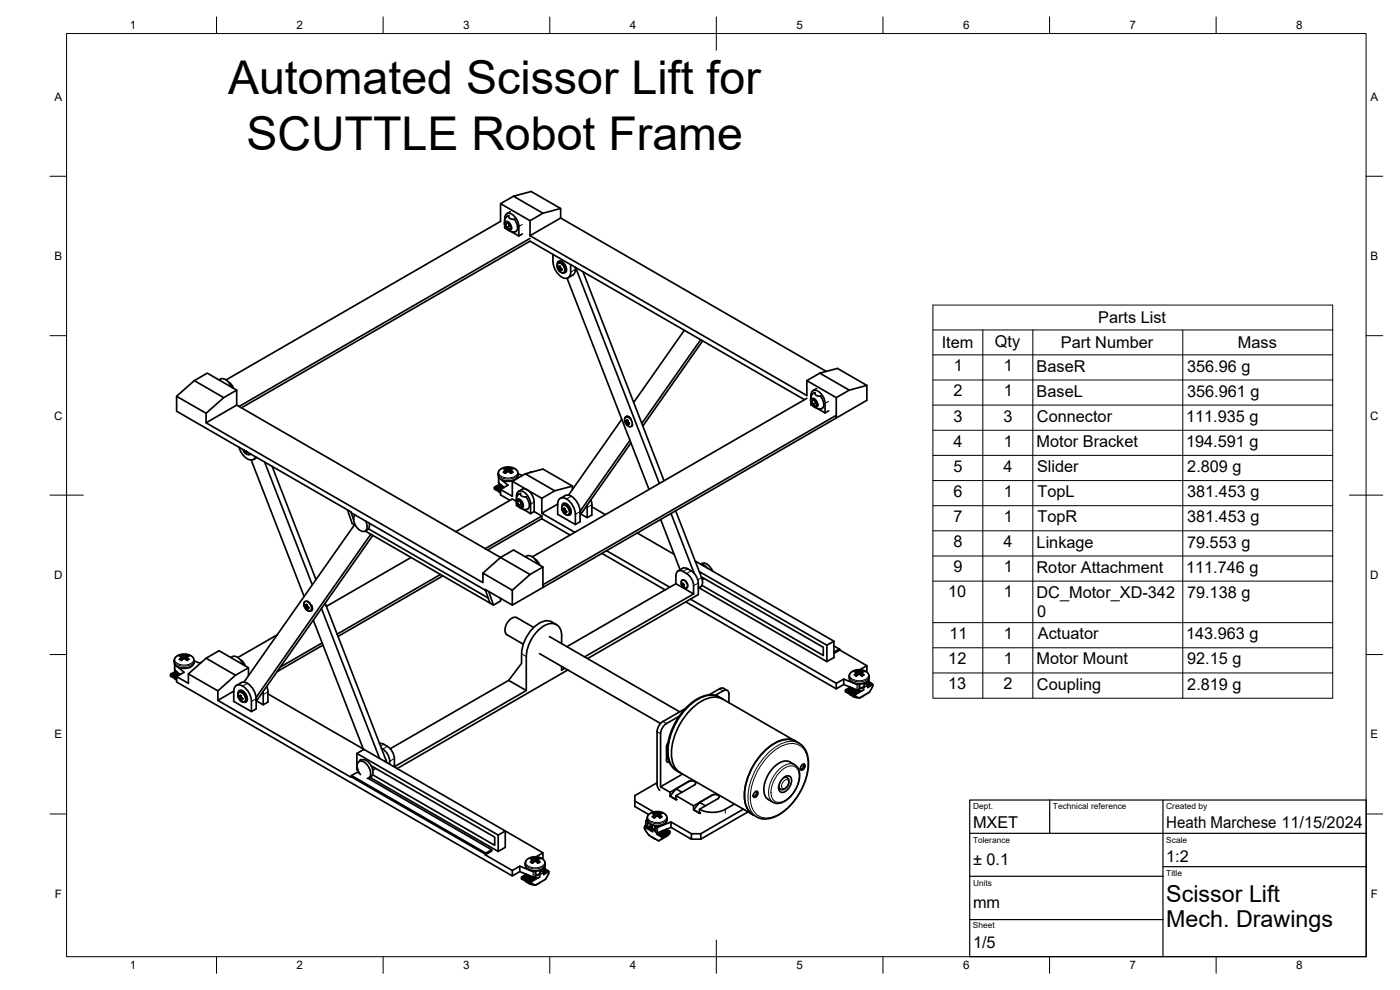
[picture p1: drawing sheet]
<svg xmlns="http://www.w3.org/2000/svg" width="420mm" height="297mm" viewBox="0 0 420 297" stroke-linecap="round" stroke-linejoin="round" font-family="sans-serif">
<!-- layer: Visible Narrow -->
<g fill="none" stroke="#000" stroke-width=".3">
<path d="M156.8 67.3l-1.1 .7M167.4 79.1a1.62 1.62 0 0 1 2.1 1.7 .83 .83 0 0 1-.5 1.1M167.9 78.8a2.06 2.06 0 0 1 1.5 2.8M167.9 79.9h.1M167.3 80.3a.96 .96 0 0 1 .4-1.3 1.98 1.98 0 0 1 1.5 2.7 .96 .96 0 0 1-1.3-.4M167.6 80.3l-.1 .1M167.8 80.4l-.2 .1M167.9 80.5l-.2 .3 .3-.1M167.9 81.1l.2-.1zM168 80.2l-.5 .2M168.1 80l-.2 .1h.1M168.1 80.4v.1"/>
<path d="M168.1 81h.1M168.2 80.9v.1M168.2 80.5h.1M168.3 80.6l-.4 .4 .1-.2M168.3 80.9l.2-.1-.2 .1M168.4 80.8l-.2 .1M168.5 81h.1M172.7 80.8l-1.4 .8M73.3 135.3h.1M73.4 135.2h-.1M73.5 135.8a.98 .98 0 0 0 1.5 .3l-.4 .3M73.5 135.2l-.1 .1"/>
<path d="M73.5 135.6l.2-.1zM73.7 135.4l-.2 .1M73.7 135.3l-.3 .1M73.7 135.3v.1M73.7 135.5h.1M73.8 135.4v.1M187.5 126.5a.96 .96 0 0 1 .4-1.4 1.98 1.98 0 0 1 1.6 2.7 .96 .96 0 0 1-1.4-.3M187.6 125.3a1.62 1.62 0 0 1 2.1 1.6 .83 .83 0 0 1-.5 1.1M187.9 126.5h-.1h.1M188 126.4v.1M188 126.9h.1M188 126.6l-.1 .1 .2-.1"/>
<path d="M188.1 125a2.06 2.06 0 0 1 1.6 2.8M188.2 127.3l.2-.1-.2 .1M188.2 126.1h.1M188.2 126.7l-.2 .2M188.3 126.8l-.3 .1M188.3 126.4h-.3M188.3 126.2l-.2 .1M188.4 126.6h.1M188.4 126.7h.1M188.5 126.8l-.4 .3M188.6 127l-.2 .2M188.7 127l-.1 .1"/>
<path d="M188.8 127l-.2 .1M188.8 127.2h.1M248.7 120.4l-1.1 .6M148.4 146.8h.1M148.5 146.4v.4l1.1 .7v-.6M148.5 146.9l1.7 .9-.5-.3M148.5 146.8v.1M149.5 142a2.98 2.98 0 0 0 3.7 1.7l1.2-.3a1.63 1.63 0 0 0 1.1-1.4M149.5 142.5a2.98 2.98 0 0 0 3.7 1.7l1.2-.4a1.63 1.63 0 0 0 1.1-1.3M149.7 143.3v1.6M149.9 145.1v.4M150.9 140.4a1.35 1.35 0 0 0-1.3 1.3 1.35 1.35 0 0 0 1.2 1.4 3.9 3.9 0 0 0 4.4-.8 1.33 1.33 0 0 0-1.1-1.9"/>
<path d="M151.1 146.1h.1M160.3 150.6l-1.1 .6M168.7 153a.96 .96 0 0 1 .4-1.4 1.98 1.98 0 0 1 1.5 2.7 .96 .96 0 0 1-1.3-.3M168.8 151.8a1.62 1.62 0 0 1 2.1 1.6 .83 .83 0 0 1-.5 1.1M169.2 153.1l-.2 .1 .2-.1M169.3 151.5a2.06 2.06 0 0 1 1.5 2.8M169.3 152.6h.1M169.4 153.2l-.3 .2 .3-.1M169.4 152.9l-.5 .1h.2M169.5 153.5l-.3 .1M169.5 153.7l-.2 .1 .2-.1M169.5 152.7l-.3 .1"/>
<path d="M169.5 153.1h.1M169.5 153.6l.1 .1M169.6 153.2h.1M169.7 153.3l-.4 .3M169.8 153.5l-.2 .2M169.9 153.5l-.2 .1M169.9 153.5l-.1 .1M169.9 153.7h.1M171.4 148.9l-1.4 .8M174.1 153.5l-1.4 .8M174.9 153.5l-.8 .5M177.6 151.5l-1.4 .8"/>
<path d="M206.4 170.7l-1.4 .8M207.4 171.3l-1.4 .8M209.6 174.9l-1.4 .9M210.6 173.3l-1.2 .7M52.3 198.2a2.98 2.98 0 0 0 3.7 1.6l1.2-.3a1.63 1.63 0 0 0 1.1-1.3M52.3 198.6a2.98 2.98 0 0 0 3.7 1.7l1.2-.3a1.63 1.63 0 0 0 1.1-1.4M52.5 199.4v1.6M53.7 196.5a1.35 1.35 0 0 0-1.3 1.3 1.35 1.35 0 0 0 1.2 1.4 3.9 3.9 0 0 0 4.4-.8 1.33 1.33 0 0 0-1.1-1.9M91.3 181.9a.96 .96 0 0 1 .4-1.4 1.98 1.98 0 0 1 1.5 2.7 .96 .96 0 0 1-1.4-.3M91.4 180.6a1.62 1.62 0 0 1 2.1 1.7 .83 .83 0 0 1-.5 1.1M91.7 181.8l-.2 .1M91.7 181.7v.1"/>
<path d="M91.7 181.7l.1 .1M91.7 182.3h.1M91.8 181.9l-.2 .1M91.8 181.9l-.2 .2M91.9 180.4a2.06 2.06 0 0 1 1.5 2.7M91.9 181.4h.1M91.9 182.6h.2zM91.9 182.1l-.2 .2M92 182.2l-.2 .1M92 181.7l-.2 .1M92.1 181.6l-.3 .1M92.1 182h.1"/>
<path d="M92.1 182.5h.1M92.2 182l-.3 .5 .2-.2M92.3 182.5l.2-.2-.1 .2M92.4 182.3l-.2 .2M92.5 182.5h.1M156.5 196.2l1.4 .8M51.2 202.9l.1 .1M51.2 202.5v.5l1.2 .7v-.6M51.2 203l1.8 1M52.5 203.7l.5 .2M52.7 201.3v.4M53.8 202.2v.1"/>
<path d="M71.5 209.1a.96 .96 0 0 1 .4-1.3 1.98 1.98 0 0 1 1.5 2.7 .96 .96 0 0 1-1.3-.4M71.6 207.9a1.62 1.62 0 0 1 2.1 1.7 .83 .83 0 0 1-.5 1.1M71.7 209.2l.1-.1-.1 .1M71.9 209v.1M71.9 209l.1 .1M71.9 209.6h.1M72 209.2l-.2 .1M72 209.2l-.2 .2M72 207.7a2.06 2.06 0 0 1 1.6 2.7M72.1 208.7h.1M72.1 209.4l-.2 .1M72.2 209.5l-.2 .1"/>
<path d="M72.2 209l-.2 .1M72.2 209.6l-.1 .1M72.3 209.8l-.2 .1M72.3 208.8l-.2 .2 .1-.1M72.3 209.3h.1M72.4 209.7v.1M72.4 209.3h.1M72.5 209.4l-.4 .4M72.5 209.7l.2-.1-.2 .1M72.6 209.6l-.2 .1M72.7 209.8h.1M74.2 205l-1.4 .9"/>
<path d="M76.9 209.6l-1.4 .8M77.3 209.9l-.4 .2M80.4 207.6l-1.4 .8M197.2 219.5l1 .6M199 216.5l1 .6M215.8 209.1a7.4 7.4 0 0 0-7.9 1.7 19.4 19.4 0 0 0-7.3 16.3 5.7 5.7 0 0 0 2.5 4.1M215.9 206.7l1.1 .6M253.7 207.6l.1 .1M253.8 207.2v.5l1.2 .7v-.6M253.8 207.7l1.6 .9 2.6 .8-2-.4M253.8 207.6l.1 .1M254.8 202.9a2.98 2.98 0 0 0 3.7 1.6l1.2-.3a1.63 1.63 0 0 0 1.1-1.3"/>
<path d="M254.8 203.3a2.98 2.98 0 0 0 3.7 1.7l1.2-.3a1.63 1.63 0 0 0 1.1-1.4M255 208.4l1.6 .5v-.4M255 208.3l.1 .1M255.3 206.2v.2M256.2 201.2a1.35 1.35 0 0 0-1.2 1.3 1.35 1.35 0 0 0 1.2 1.4 3.9 3.9 0 0 0 4.4-.8 1.33 1.33 0 0 0-1.2-1.9M256.4 206.7v.3M256.6 208.9l.1 .1M257.2 205.4v1.6M257.5 205.3v1.7M258 209.4h.1M258.1 209.3h-.1M259.2 206.2l-1.2 .3"/>
<path d="M259.2 206.2l.1 .2M259.3 206.4l-1.3 .3M260.2 205.4l.1 .1M260.3 205.6l-1.1 .6M260.3 205.5v.1M260.3 205.6h.2M260.4 205.5h-.1M260.4 206.3v-.6l-1.2 .7v.6M260.7 203.9v1.2M260.9 207.7h.1M260.9 207.6v.1M261.9 205.5v.6l-1 1.6-2.8 1.6-1.3-.4v-.5"/>
<path d="M261.9 205.9v.2M115.2 223.3l-1 .6M115.8 228l-.5 .3M116.2 223.9l-1.4 .9M118.4 227.6l-1.5 .8M206.6 234.5v.1M208.4 235.5v.1M213.6 238.6h.1M215.5 239.6v.1M230.9 226.5a9 9 0 0 1 8.2-3.2 5.5 5.5 0 0 1 3.4 6 18.7 18.7 0 0 1-9.8 15.5 4.9 4.9 0 0 1-7.4-4.2 18.6 18.6 0 0 1 5.6-14.1zM234.3 231.4a3.8 3.8 0 0 1 4.6-1.2 5.2 5.2 0 0 1 .1 6 7.1 7.1 0 0 1-5.5 4.5 2.6 2.6 0 0 1-2.1-3 9.5 9.5 0 0 1 2.9-6.3zM235.3 234.3a.77 .77 0 0 1 1.3 0 1.95 1.95 0 0 1-1.6 2.3 1.42 1.42 0 0 1 .3-2.3z"/>
<path d="M236.3 233.3a2.31 2.31 0 0 0-2 3.5M238.5 229.4a4.7 4.7 0 0 0-5.3 2.1 8.2 8.2 0 0 0-2.1 8.3l.9 .9M239.9 223a7.4 7.4 0 0 0-8 1.7 19.4 19.4 0 0 0-7.3 16.3 5.7 5.7 0 0 0 2.5 4.1M157.6 259a2.98 2.98 0 0 0 3.7 1.7l1.2-.4a1.63 1.63 0 0 0 1.1-1.3M157.6 259.5a2.98 2.98 0 0 0 3.7 1.6l1.2-.3a1.63 1.63 0 0 0 1.1-1.3M159 257.4a1.35 1.35 0 0 0-1.2 1.3 1.35 1.35 0 0 0 1.1 1.4 3.9 3.9 0 0 0 4.4-.9 1.33 1.33 0 0 0-1.1-1.8M193.4 248.6l.1 .2M193.5 248.8h.1M193.5 248.2v.6a7.1 7.1 0 0 0 4.1 3.4l.9-.5v-.6M193.9 246.4v1.6M194.2 245.4a2.98 2.98 0 0 0 3.7 1.7l1.2-.3a1.63 1.63 0 0 0 1.1-1.4M194.2 245.9a2.98 2.98 0 0 0 3.7 1.7l1.2-.4a1.63 1.63 0 0 0 1.1-1.3"/>
<path d="M194.7 250.6h.1M195.3 248.2l.4 .6 .2 .2 .1-.2M195.6 243.8a1.35 1.35 0 0 0-1.2 1.3 1.35 1.35 0 0 0 1.1 1.4 3.9 3.9 0 0 0 4.4-.8 1.33 1.33 0 0 0-1.1-1.9M195.7 247.5a.78 .78 0 0 0 .3 1.3M196 248.9l.6 .3M196.6 249.4l-.7-.4v.6M197.1 248.2l-.1 2M197.4 248.2v2.1M197.6 252.3h.1M198.5 249.4v.2M198.5 251.7h.2M198.8 251.6l-.3 .1"/>
<path d="M200 250.3v.6l-1.2 .7v-.4M201 249.6l-.2 .6-.8 .7M201 250h.1M201 249.9v.1M217.7 242.8v1.2M156.5 263.7l.1 .1M156.6 263.8l1.6 .9 2.6 .8-2-.4M156.6 263.4v.4l1.2 .7v-.6M156.6 263.8h.1M157.8 264.5l1.6 .5v-.4M158.1 262.4v.1M159.2 262.8v.3"/>
<path d="M159.4 265.1h.2M159.6 265l-.1 .1M160 261.5v1.6M160.3 261.5v1.6M160.8 265.5h.1M160.9 265.4l-.1 .1M160.9 265.4v.1M162 262.4l-.2 .2-1 .3M162.2 261.1l.9 .5M163.1 261.7l-1.4 .8-.9 .2M163.1 261.6l.1 .2M163.1 261.6h.1"/>
<path d="M163.2 262.4v-.5l-1.2 .6v.6M163.5 260.1v1.2M163.7 263.8h.1M164.6 261.6v.6l-.9 1.6-2.8 1.6-1.3-.3v-.6M164.7 262v.2"/>
</g>
<!-- layer: Visible -->
<g fill="none" stroke="#000" stroke-width=".51">
<path d="M154.1 58.9l-3.9 2.2 8.9 5.1M150.2 61.1v5.3l-82.4 47.6M151.5 66a1.48 1.48 0 0 1 .6-1.9 1.48 1.48 0 0 1 2 .5l1.1 1.5 .5 1.8M151.5 67.7v.7l.6 .3M151.6 66.6a1.67 1.67 0 0 1 1.9 2.1l-.2 .3a1.67 1.67 0 0 1-1.8-2.2zM151.6 67.3l.5 1.1 .8-.5M151.7 67.3a.7 .7 0 0 1 .7-.6 .7 .7 0 0 1 .7 .7l.2 .8M151.7 67.3l.4 1.1M152.3 64.8l-.2 .1M152.5 66.9a.58 .58 0 0 0-.9 .4l.9-.4 .4 1 .4 .2M152.6 64.8a2.25 2.25 0 0 0-.9 3.4 2.47 2.47 0 0 0 3.3 1.1 3 3 0 0 0-.7-3.5M152.6 64.8l.5 .8 1.2 .2"/>
<path d="M152.8 64.7l-.2 .1M153.1 63.5l-1 .6M153.3 68.2l-.4 .6-.8-.4M153.5 69.5l2.2 1.3M154.5 65.7l-.2 .1M154.9 69.4l-.1 .1M155.7 68v2.8M156.8 70.2l-1.1 .6M159.1 71.5l-87.3 50.4M159.1 70.7l83 48v-4.5M162.9 64l-3.8 2.2v4.5l9.2-5.3M165.9 76.3a7 7 0 0 0 1.7 6 2.16 2.16 0 0 0 3.4 .5l.3-1.2v-2.2"/>
<path d="M167.2 79.5a1.01 1.01 0 0 1 .7-1.3 1.01 1.01 0 0 1 1.2 .7l.8 1.2a1.04 1.04 0 0 1 .1 1.3 1.04 1.04 0 0 1-1.1 .5M167.5 79a1.77 1.77 0 0 1 2.1 2.2 1.01 1.01 0 0 1-1 .7 1.01 1.01 0 0 1-.9-.8l-.5-1.3zM167.8 78.8a1.68 1.68 0 0 1 2 1.9l-.3 .8 .5-.3M167.8 79.9h.1M167.9 79.9l-.1 .2M167.9 79.8l.2 .2M167.9 79.9v.2M167.9 79.8l-.1 .1M167.9 79.8v.1M167.9 79.9l.2 .1M167.9 79.9h.1M168.1 80l-.1 .2"/>
<path d="M168.1 80v.1M168.1 80h.1M168.3 62.6l-5.4 1.4-8.8-5.1 5.3-1.4 8.9 5.1v2.8l79.7 46M168.5 78.4l-.6 .4M167.4 80.4l.1 .1M167.4 80.4h.1M167.4 80.1v.3M167.5 80.1h-.1M167.5 80.1v.1M167.5 80.4v.1M167.5 80.1l.1 .1M167.5 80.5l.1 .1"/>
<path d="M167.5 80.4h.1M167.5 80.4l.1 .1M167.6 80.6l.1 .1M167.6 80.2v.1M167.6 80.5h.1M167.6 80.2h.1M167.6 80.6h.1M167.6 80.2l-.1 .2M167.6 80.5l.2 .3M167.6 80.3h.1M167.6 80.3l.3 .2M167.6 80.5v.1"/>
<path d="M167.7 80.3h.1M167.7 80.7v.1M167.7 80.2h.1M167.8 80.1h.1M167.8 80.9h.1M167.8 80.1l-.1 .2M167.8 80.9l.1 .2M167.9 80.1h.1M167.9 80.9v.1M167.9 80.9l-.2-.1 .1 .1M167.9 80.1l-.1 .2M167.9 81v.1"/>
<path d="M167.9 81.1v.1M167.9 81.1h.1M167.9 81.2l.2 .1M167.9 81.1l.2 .1M167.9 80.2h.2M168 80.6h.1M168 80.2h.1M168 80.2l-.3 .1M168 80.7l.1 .4M168.1 80.3v.1M168.1 80.2v.1M168.1 80.3h.1"/>
<path d="M168.1 81.1h.1M168.1 81.1v.1M168.1 81.2v.1M168.1 80.1h.1M168.1 81.1l.1 .2M168.1 80.9v.1M168.1 80v.2M168.1 80.4l.1 .1M168.1 80.3l.1 .2M168.1 81.3h.1M168.1 80.5h.1M168.1 80.1v.1"/>
<path d="M168.2 81l-.1 .1M168.2 80.5l.1 .2M168.2 80.9h.1M168.2 80.9l-.1 .1M168.2 81h-.1M168.2 81h.1M168.2 80.5l.1 .1M168.3 80.7h.1M168.3 80.9h.1M168.3 80.9v.1M168.3 80.6v.1M168.3 80.8l-.2 .1"/>
<path d="M168.3 80.8h.1M168.3 80.6h.1M168.3 81h.1M168.3 80.7v.1M168.3 80.6l.2 .1M168.3 81h.2M168.4 80.9l.1 .1M168.4 80.7h.1M168.4 80.8h.1M168.5 80.8h.1M168.5 80.7h.1M168.5 81v.1"/>
<path d="M168.5 81h.1M168.6 81v-.3v.3M168.6 81l-.1 .1M170.2 83.5l24.6 63.4M172.7 80.2l-.2 1.5a2.83 2.83 0 0 1-2 1.7M172.7 80.2l25.2 64.9M175 81.5l24.3 62.7M205.4 99.1l-15.2 21.6M58.3 114.2l8.8 5.1-5.3 4.7M58.3 114.2l3.9-2.2 8.8 5.1-3.9 2.2M58.3 114.2l-5.3 4.7M65.7 114a2.02 2.02 0 0 1 3 .8l.8 1.4"/>
<path d="M68.6 114.7l.8 .5 .6 1.2M71 117.1v4.4l-9.2 5.4M210.3 101.9l-17.7 25.1M210.9 102.3l-18 25.5M241.4 119.9l-82.3-47.5-86.6 50M242.1 119.5l-82.3 47.6M243.4 118.6v.5M243.4 118.6a1.39 1.39 0 0 1 .9-1.5 1.39 1.39 0 0 1 1.7 .6l1.2 1.5a7.6 7.6 0 0 1 .4 4.7M243.5 119.6a1.67 1.67 0 0 1 1.9 2.2l-.2 .3a1.67 1.67 0 0 1-1.8-2.2zM244.2 117.9l-.1 .1M244.4 119.9l.4 1.1 .4 .2M244.4 119.9l-.8 .5a.58 .58 0 0 1 .8-.4"/>
<path d="M244.5 117.9a2.22 2.22 0 0 0-.9 3.4 2.51 2.51 0 0 0 3.3 1.1 3 3 0 0 0-.7-3.5M244.5 117.9l.5 .7 1.2 .3M244.7 117.8l-.2 .1M245 116.6l-1 .6M246 112l-3.9 2.2 8.9 5.1 3.9-2.2M246.4 118.8l-.2 .1M251 119.3v6.1M254.9 117.1l-8.9-5.1 5.3-1.5 8.9 5.1v4.5l-9.2 5.3M260.2 115.6l-5.3 1.5M71 121.5l79.2 45.8 3.9-2.3 8.8 5.1-3.8 2.3M71.7 134.2a4.6 4.6 0 0 0 4.1 3.8l.7-.5 .2-.4M72.9 134.9l.6 .9"/>
<path d="M73.1 135l.1 .1M73.2 135.1h.1M73.2 135.1l.1 .2M73.3 135.1l.1 .2M73.4 135.3v.1M73.4 135.3l.1 .1M73.4 135.4h.1M73.4 135.4l.1 .2M73.4 135.6l.1 .1M73.4 135.8l.9 .6 .7-.3M73.4 135.4l.1 .1M73.4 135.6h.1"/>
<path d="M73.5 135.5v.1M73.5 135.6h.1M73.5 135.7l.2 .1M73.5 135.6l.2 .1M73.5 135.6v.1M73.7 135.3v.3M73.7 135.5h.1M73.7 135.6v.1M73.7 135.6h.1M73.7 135.5v.1M73.7 135.7v.1M73.7 135.6l.1 .2"/>
<path d="M73.7 135.4v.1M73.8 135.8h-.1M73.8 135.5l-.1 .1M73.8 135.4l.1 .1M73.8 135.4l-.1 .1M73.8 135.5h.1M73.9 135.5h.1M74 135.5h.1M75.3 136.3l-.8 .1M75.4 138l15.9 41M77.1 137.3l-1 .6M79.4 138.6l14.3 36.9"/>
<path d="M81.7 139.9l13.1 34M186.6 125.8l-16 22.8M187.7 126.5v.1M187.7 125.2a.84 .84 0 0 1 1.4 .2M187.7 126.3v.2M187.7 126.3h.1M187.7 126.6h.1M187.7 126.3l.2 .1M187.7 126.6l.2 .1M187.8 126.5v.1M187.8 126.3l.1 .4M187.8 126.3l.1 .1"/>
<path d="M187.8 126.4h.1M187.9 126.8l.1 .1M187.9 126.4h.1M187.9 126.7h.1M187.9 126.7l-.1 .1M187.9 126.7l.1 .2M187.9 126.4l.1 .1M187.9 126.5l.3 .2M187.9 126.4v.1M188 126.4h.1M188 126.9l.1 .2M188 126.4v.1"/>
<path d="M188 127.1h.1M188.1 127.1h.1M188.1 126.3h.1M188.1 126.3l-.1 .1M188.1 127.1v.2M188.1 127.3h.1M188.1 126.1h.1M188.1 126.1v.1M188.1 127.1l.1 .2M188.2 126l-.1 .1M188.2 126v.1M188.2 127.3h.1"/>
<path d="M188.2 127.3l.2 .2M188.2 126l.2 .1M188.2 126.1l-.1 .2M188.2 127.3l.2 .1M188.2 126.4h.1M188.2 126.1l.2 .1M188.2 126.1h.1M188.2 126.7h.1M188.2 126.7v.1M188.2 126.4l-.2 .1M188.2 126.8h.1M188.3 126.8v.2"/>
<path d="M188.3 126.3v.1M188.3 127h.1M188.3 126.2v.2M188.3 127v.3M188.3 126.4l.1 .2M188.3 124.9l-.2 .1M188.3 126.5h.1M188.3 126.4v.1M188.3 127.2l.1 .1M188.3 127.3h.1M188.3 127.2h.1M188.4 127.2v.2"/>
<path d="M188.4 126.2h.1M188.4 127.4v.1M188.4 127.4h.1M188.4 127.3v.1M188.4 126.4h.1M188.4 127.3h.1M188.4 126.5v.1M188.4 127.1l-.1 .1M188.4 126.2v.2M188.4 126.6l.2 .2M188.6 127.1h.1M188.6 127.1v.1"/>
<path d="M188.6 127.1h-.2M188.6 126.8v.1M188.6 127h.1M188.6 127l-.2 .1M188.6 126.8h.1M188.6 127.2l-.2 .1M188.6 127.2h.1M188.6 126.9h.1M188.6 126.8l.2 .1M188.6 127.2h.2M188.6 127.1h.2M188.7 127h.1"/>
<path d="M188.8 126.9v.1M188.8 127h.1M188.8 126.9h.1M188.8 127.2h.1M188.8 127.1v.1M188.8 126.9v.3M189.1 132.1l-15 21.3M189.4 132.9l-14.5 20.6-.8 .6 2.1 1.2 1.4-.8v-3.4l-.2-1.1M189.4 125.7l-.2-.1a1.02 1.02 0 0 0-1.5-.4 1.02 1.02 0 0 0-.1 1.6l.5 .7M189.6 127.8h.1M189.8 127.4a.94 .94 0 0 1-.8 .6 .94 .94 0 0 1-.9-.5M243.4 120.7v.7l.6 .4"/>
<path d="M243.6 120.4l.4 1 .8-.4M245.2 121.3v.1a.37 .37 0 0 1-.3 .4 .37 .37 0 0 1-.4-.2l-.5-.2M245.2 121.3l-.4 .6-.8-.5M245.2 121.3a1.36 1.36 0 0 0-1.4-1.4l-.2 .7 .4 .8M245.4 122.6l2.2 1.3M246.8 122.5l-.1 .1M248.7 123.3l-1.1 .6M251 124.6l-88.1 50.8v.9l88.1-50.9M104.3 153l1.4 4.1 1 .5M105.4 153.8l.7 2.1M106.4 157.5l-33.2 47.2M106.6 154.5a3.5 3.5 0 0 0 1.5 4.7 1.31 1.31 0 0 0 1.7 0 1.31 1.31 0 0 0 .4-1.6l-.4-1.3"/>
<path d="M110.3 158.9l-.7 .5 37.4 21.5M110.6 158.7l35.9 20.7M110.8 157l.1 1-.6 .9M148.4 146.3l.1 .6M148.5 146.4h-.1M148.5 146.1l-.1 .3M149.6 143.2v1.6M149.6 144.8l1.7 1.4M149.7 146.9l.1 .3 .4-.2M149.7 143.1l.1 .3M149.7 147.6l.5 .3M149.9 145.3l-1.4 .8"/>
<path d="M149.9 145.1v.3M149.9 145.4v.2M150 147.1l.2 .3M150.2 145.8l-.1-.3-1.5 .8M150.5 144l2 1.6-2.3 1.3v1.6l2.9 1.6M150.6 146l-.2-.3-1.5 .8M150.9 140.4a2.01 2.01 0 0 0-1.4 2.3 2.01 2.01 0 0 0 2.2 1.6 3.1 3.1 0 0 0 3.8-1.8 1.88 1.88 0 0 0-1.4-2.1M150.9 140.4l1.6-.3 1.6 .3M150.9 146.2l-.1-.3-1.5 .8M151.2 146.3l-.1-.2-1.6 .9-.2-.3-.2 .1-.2-.3-.4-.1M151.6 141.2l-.5 .5 .6 .3M151.6 140.3l.6 .1-.1 1.2"/>
<path d="M151.7 141l.1 .9M151.7 141l-.6-.3 .5-.3 .2 1.4M151.7 141l-.1 1M152.2 141.5l-.5 .5M152.2 140.5h.3M152.5 141.4l-.3 .1M152.8 141.5l-.3-.1v-.9h.3v1.1M152.8 141.5l.5 .5M153.3 141l-.1 .9M153.3 141v1M153.3 141l.6-.3-.6-.4-.2 1.5M153.3 140.3l-.5 .1"/>
<path d="M153.4 141.2l.5 .5-.6 .3M153.8 144.4l8.8 5.1M154.9 150.4l-1.1-.7-17 9.8M155 149.3a1.48 1.48 0 0 1 .7-1.9 1.48 1.48 0 0 1 1.9 .5l1.2 1.5a7.6 7.6 0 0 1 .4 4.7M155 150.9v.8l.6 .3M155.2 149.9a1.67 1.67 0 0 1 1.8 2.1l-.1 .3a1.67 1.67 0 0 1-1.9-2.2zM155.2 150.6l.4 1 .8-.4M155.2 150.6a.7 .7 0 0 1 .8-.6 .7 .7 0 0 1 .6 .7l.2 .8M155.2 150.6l.4 1M155.5 142.2l1.3 .5M155.6 147.4a2.28 2.28 0 0 1 3.8 .6l.7 1.6 .2 1M155.9 148.1l-.2 .1"/>
<path d="M156 150.2a.58 .58 0 0 0-.8 .4l.8-.5 .4 1.1 .4 .2M156.1 148.1a2.25 2.25 0 0 0-.8 3.4 2.47 2.47 0 0 0 3.2 1.1 3 3 0 0 0-.6-3.5M156.2 148.1l.4 .7 1.3 .3M156.3 148l-.2 .1M156.8 151.5l-.4 .6-.8-.5M157 152.8l2.2 1.3M157.6 142.2l8.9 5.1M158 149l-.2 .1M158.5 152.7l-.2 .1M159.2 154.1l1.1-.6 2.3 1.3M159.6 141.7l-.6 .1M160.3 150.6v2.9"/>
<path d="M162.6 155.6l8.5 4.9M162.6 154.8l-17 9.8M162.6 154.8v.8M162.6 155.6l-16.3 9.4M167.4 151.2a1.74 1.74 0 0 1 1.1-1.8 1.74 1.74 0 0 1 2.1 .7l.9 1 .7 1.2a9.2 9.2 0 0 1 .5 5.1M167.4 151.2l-4.8 2.8 9.9 5.7M168.1 149.5l1.5-.8a2.86 2.86 0 0 1 3.3 1.6l.7 1.2a9.2 9.2 0 0 1 .5 5.1l-1.4 .8-5.3-3.1v-3.1M168.6 152.1a1.01 1.01 0 0 1 .7-1.2 1.01 1.01 0 0 1 1.2 .7l.8 1.2a1.04 1.04 0 0 1 .1 1.3 1.04 1.04 0 0 1-1.1 .4M168.9 152.8v.2M168.9 151.7a1.8 1.8 0 0 1 1.8 .7 1.8 1.8 0 0 1 .1 1.9l-.1 .1a1.77 1.77 0 0 1-2-2.4zM168.9 152.8h.1M168.9 153.1l.1 .1"/>
<path d="M168.9 152.8l.1 .1M168.9 153.1h.1M168.9 153v.1M168.9 152.8v.3M169 152.9h.1M169 153.3l.2 .1M169 153.2h.1M169 153.2v.1M169.1 153.2l.1 .2M169.1 152.9l.1 .1M169.1 152.9l.3 .3M169.1 153.4h.1"/>
<path d="M169.1 152.9h.1M169.2 153.4v.2M169.2 151.5a1.68 1.68 0 0 1 2 1.9l-.3 .8 .5-.3M169.2 153.4l.1 .2M169.2 152.9v.1M169.2 152.8h.1M169.2 153.6h.1M169.2 152.7l.1 .1M169.2 152.7v.1M169.2 152.8v.1M169.2 153.6l.1 .2M169.2 153.8h.1"/>
<path d="M169.2 152.6h.1M169.3 152.8l-.1 .1M169.3 152.6l-.1 .1M169.3 152.8h-.1M169.3 153.6l.1 .2M169.3 152.6v.2M169.3 152.5l-.1 .1M169.3 152.5v.1M169.3 153.8l.2 .2M169.3 152.5l.2 .1h-.1M169.4 152.9h.1M169.4 152.6h-.1"/>
<path d="M169.4 153.2h.1M169.4 153.2v.1M169.4 152.9l-.2 .1M169.4 153.3h.1M169.4 153.3l.1 .5M169.4 152.8v.1M169.5 152.7l-.1 .2M169.5 153.7v.2M169.5 152.9v.2M169.5 152.9v.1M169.5 153h.1M169.5 152.9h.1"/>
<path d="M169.5 153.7v.1M169.5 153.7h.1M169.5 152.7l.1 .1M169.5 153.9h.1M169.5 152.7v.2M169.5 153.1l.1 .1M169.5 153.8h-.1M169.5 153.8h.1M169.5 153l.1 .1M169.5 153.6v.1M169.6 153.1l.1 .2M169.6 152.7l-.1 .2"/>
<path d="M169.6 153.7l-.1 .1M169.6 153.2l.1 .1M169.6 153.6h.1M169.7 153.3l.1 .1M169.7 153.6h.1M169.7 153.6v.1M169.7 153.5l-.2 .1M169.7 153.5h.2M169.7 153.3h.1M169.7 153.4v.1M169.7 153.5h.1M169.7 153.7h-.1"/>
<path d="M169.7 153.7h.1M169.8 153.6h.1M169.8 153.3l.1 .1M169.8 153.3v.1M169.8 153.6v.1M169.8 153.4l-.1 .1M169.8 153.5h.1M169.8 153.7h.1M169.9 151.1l-.6 .4M169.9 153.4l.1 .1M169.9 153.5h.1M169.9 153.4h.1"/>
<path d="M169.9 153.7h.1M170 153.6l-.1 .1M170 153.4v.3M171.8 146.9v-1.1l-5.3 1.5-3.9 2.2v4.5M171.8 145.8l-8.9-5.1-5.3 1.5-3.8 2.2v4.5l-3.6-2M176.2 151.7v3.6M177.6 152.1l4.1 2.3M191.2 159.9l11.1 6.4M198.3 155.9l5.8 15M201.4 154.1l6.9 17.9M202.8 153.3l7.8 20 .2 1.2a1.77 1.77 0 0 1-1.2 2M111.3 160.3l-34.4 49"/>
<path d="M111.9 160.6l-35 49.6 2.1 1.3 1.4-.8v-3.5l-.3-1.3M123.4 167.3l-25.4 14.6M132.2 172.4l-31 17.9M132.9 172.8l-31.4 18.2M144.9 172l5.3-4.7 8.9 5.1-5.3 4.7M145.6 177.1v-.2l8.2 4.7v-4.5l-8.9-5.1v2.8l-83.1-47.9v-2.9l-8.8-5.1v4.5l92.7 53.7M145.6 176.9l1.4 4M146.7 177.5l1.4 4.1-1.1-.7M150.2 179.5v.8l-2.1 1.3M157.6 167.1a2.04 2.04 0 0 1 3 .8l.8 1.4M160.5 167.8l.8 .5 .6 1.2M162.9 170.1v6.2l-9.1 5.3"/>
<path d="M180.6 166l19 11M182 165.2l19 11M202.8 172.7v2.4l-32.7 18.9M202.8 175.1l5.4 3.1M203.5 171.3l1.4-.8a4.1 4.1 0 0 1 4.2 2.6l.5 1.8v3.5l-33.3 19.2M204.5 174.3a1.41 1.41 0 0 0 .2 1.6 1.41 1.41 0 0 0 1.5 .4 1.58 1.58 0 0 0-1.5-2.2l-.2 .3M204.6 175.1l.5 .1 .2 .7-.6-.1zM204.6 175.5l.2-.1 .3 .4-.2 .1zM204.7 174.1a1.5 1.5 0 0 1 1.4 .7 1.5 1.5 0 0 1 0 1.6M204.8 175.1v.3M204.9 175.1l.3 .6M204.9 175.1l-.3 .1v.3"/>
<path d="M204.9 175.1l-.3 .2 .3 .6M204.9 175.1l.3 .7M205 171.5l1 .6M205 171.5a1.29 1.29 0 0 0-1.5-.2 1.29 1.29 0 0 0-.6 1.4M205.1 175.8h.1M205.2 175.9h-.3M205.2 175.8l-.3 .1M205.2 175.7v.2M206 172.1l1.4 1.3 .5 1.1 .3 1.2M207.2 179.8l43.8 25.2 2.2-1.2 4 1.6 .5-.1M208.2 175.8v2.4M208.2 178.2l-32.7 18.9"/>
<path d="M208.6 168.3l41.7 24.1M209.8 176.3l38.4 22.2M209.9 171.5l38.3 22.1M210.3 169.3a2.38 2.38 0 0 1 3.3 1.6l.2 .4M210.4 169.3l.8 .2 1.2 1M210.5 173.1l36.6 21.1v2.5l-36.4-21.1M211.3 173.6l-.5 .3M52.5 199.4l.1 .1M52.5 199.4l-.1 1.6M53.7 196.6a2.01 2.01 0 0 0-1.4 2.3 2.01 2.01 0 0 0 2.1 1.6 3 3 0 0 0 3.9-1.9 1.88 1.88 0 0 0-1.4-2M53.7 196.5l1.6-.3 1.6 .3M54.3 197.3l.1 .8"/>
<path d="M54.4 197.3l-.6 .5 .6 .3 .9-.5M54.4 196.5l-.6 .3 .7 .3M54.5 197.1l.1 .9M54.5 197.1l-.2 .2M55 196.6l-.6-.1 .2 1.5M55 196.6l-.1 1.1M55 196.6h.3M55.3 197.6l.8 .5M55.3 196.6v1M55.6 196.6h-.3M55.6 196.6v1.1M56.1 196.5l-.2 1.5"/>
<path d="M56.1 196.5l.6 .3-.6 .3M56.1 196.5l-.5 .1M56.2 197.3l-.1 .8M56.2 197.3l.5 .5-.6 .3M56.2 197.3l-.1-.2-.1 .9M58.3 198.3l1.7 .7 .5-.3M61.8 197.5l8.9 5.1-5.3 4.7-8.9-5.1M69.3 197.3a2.02 2.02 0 0 1 2.9 .8l.8 1.4M72.2 198l.7 .5 .7 1.2M83.2 190.5l-11.8 6.8M91.3 181.8l.2 .6a1.09 1.09 0 0 0 .9 1 1.09 1.09 0 0 0 1.2-.6M91.4 181.9l.1 .1"/>
<path d="M91.4 181.9h.1M91.5 181.6v.3M91.5 181.6l-.1 .1M91.5 181.6l.1 .2M91.5 181.6l.1 .1M91.5 182l.1 .1M91.5 181.7v.2M91.5 181.9l.1 .2M91.5 181.9v.1M91.6 181.8h.1M91.6 182.1h.1M91.6 181.7h.1"/>
<path d="M91.6 182.1l.1 .2M91.6 181.7v.1M91.6 182.1l.2 .2M91.6 181.8l.3 .3M91.7 182.3l.1 .1M91.8 182.3l.1 .1M91.8 181.8h-.1M91.8 181.6v.1M91.8 182.4h.1M91.8 181.6h.1M91.8 181.6l-.2 .1M91.8 182.5v.1"/>
<path d="M91.8 182.4v.1M91.8 181.4v.2M91.8 182.6l.1 .1M91.8 182.6h.1M91.8 181.4h.1M91.9 181.7l-.1 .1M91.9 182.5v.1M91.9 182.6h.1M91.9 181.4v.2M91.9 181.4h-.1M91.9 181.4h.1M91.9 182.7l.2 .1"/>
<path d="M91.9 181.4l.2 .1M91.9 182.6l.2 .2M91.9 182.6v.1M91.9 181.4v.1M91.9 181.7l.2 .1M92 182.1h.1M92 181.7l-.2 .1M92 182.2l.1 .4M92 181.7h.1M92 182.1v.1M92.1 181.5l-.1 .2M92.1 182.5h.1"/>
<path d="M92.1 181.8h.1M92.1 182.6v.1M92.1 182.5v.1M92.1 181.8v.2M92.1 181.5v.1M92.1 182.8h.1M92.1 181.6v.1M92.1 182l.1 .1M92.1 182.6l.1 .2M92.1 182.6h.1M92.1 181.8l.1 .2M92.2 182.8h-.1"/>
<path d="M92.2 182h.1M92.2 181.6l-.1 .2M92.2 182.5l-.1 .1M92.2 182.1l.1 .1M92.2 182l.1 .1M92.3 182.4l-.2 .1M92.3 182.5h-.1M92.3 182.2h.1M92.3 182.5h.1M92.3 182.1v.1M92.3 182.3l-.2 .2M92.3 182.2v.1"/>
<path d="M92.3 182.3h.1M92.3 182.1l.1 .1M92.3 182.1l.2 .1M92.3 182.5l.2 .1M92.3 182.4l.2 .1M92.3 182.2l.2 .1M92.4 182.3h.1M92.4 182.5h-.1M92.5 182.3h.1M92.5 182.2l.1 .1M92.5 182.5h.1M92.5 182.2v.1"/>
<path d="M92.5 182.3v.1M92.5 182.3v.2M92.6 182.5h-.1M92.6 182.3v.2M93.1 181.1l-.1-.2a.97 .97 0 0 0-1.4-.4 .97 .97 0 0 0-.3 1.3M93.5 181.5l.2 1.4-.3 .4-.5 .1M93.7 183l-.4 .2M94 186.1l15.1 38.8M96.5 182.6l17.4 44.9M96.7 192.9l-12.6 7.2M96.9 193.6l-13.7 7.9M97.6 181l18.4 47.8"/>
<path d="M156.5 196.2v2.8l-3.8 5.1 5.2 3.1M160.2 188.3l-5.1-3a2.94 2.94 0 0 0-3.3 2.3l-.3 1.2a1.61 1.61 0 0 0 .6 1.6l4.9 2.9M161.9 196.1l36.3 21M164.9 191l39.1 22.6M167 187.4a4.5 4.5 0 0 0-6.4 .5 11.9 11.9 0 0 0-4.1 8.3M168.6 199.9v1.2l.9-.6M168.6 190.9v2.2M168.6 190.8a3.2 3.2 0 0 0-1.6-3.4 3.2 3.2 0 0 0-3.7 .4 11.7 11.7 0 0 0-5.3 9.2l-.1 10.2-39.5 22.8v-2.4M205.8 180.6l45.2 26.1M248.2 193.6l2.1-1.2v4.9l-2.1 1.2zM250.3 193.8l1.7 1v.2l-1.7 1.1M251.9 194.7l-1.6 1"/>
<path d="M252 195l8.2 4.7-2.1 1.2M260.2 199.7v1.7l-.3 .1M51.2 202.4v.6M51.3 202.2l-.1 .3M52.4 203.1l.2 .3 .4-.2M52.5 201l1.6 1.4M52.5 203.7l.5 .3M52.6 201.2l.1 .5M52.6 201.5l-1.4 .8M52.8 203.3l.2 .2M53 201.9l-.1-.3-1.5 .9M53.3 200.1l1.9 1.6-2.2 1.3"/>
<path d="M53.4 202.1l-.2-.3-1.5 .9M53.7 202.3l-.1-.3-1.5 .9M53.9 202.2l-1.6 1-.2-.3-.2 .1-.2-.3-.5-.1M53.9 202.2l.1 .2M65.4 207.3v2.8M70.1 207.4l-4.7 2.7 39.9 23.1v-.2M70.2 207.4a1.74 1.74 0 0 1 1.1-1.9 1.74 1.74 0 0 1 2.1 .7l.9 1 .7 1.3a9 9 0 0 1 .5 5M70.7 202.6l3.9-2.3-8.9-5.1-3.9 2.3-5.3 4.7v2.8l-3.5-2v1.6l100.8 58.2M70.9 205.7l1.4-.9a2.86 2.86 0 0 1 3.4 1.6l.7 1.2a9.2 9.2 0 0 1 .5 5.1l-1.4 .8-5.4-3.1v-3M71.4 208.3a1.01 1.01 0 0 1 .7-1.2 1.01 1.01 0 0 1 1.2 .6l.8 1.3a1.04 1.04 0 0 1 .1 1.2 1.04 1.04 0 0 1-1.1 .5M71.5 209.1l.4 .8a1.06 1.06 0 0 0 1.5 .7 1.06 1.06 0 0 0 .2-1.7 1.27 1.27 0 0 0-.8-1.1 1.27 1.27 0 0 0-1.3 .2v1.2M71.6 209.2l.1 .1"/>
<path d="M71.6 208.9l.1 .1M71.6 209.2h.1M71.6 208.9v.3M71.7 208.9h-.1M71.7 208.9v.1M71.7 209.2v.1M71.7 208.9l.1 .1M71.7 209.3l.1 .1M71.7 209.2h.1M71.7 209v.2M71.7 209.2l.1 .1M71.7 209h.1"/>
<path d="M71.8 209.4l.1 .2M71.8 209.3v.1M71.8 209.1h.1M71.8 209v.1M71.8 209h.1M71.8 209.4h.1M71.8 209.4l.2 .2M71.9 209.1l.2 .3M71.9 209h.1M71.9 209.6l.1 .1M72 207.6a1.68 1.68 0 0 1 2 1.9l-.3 .8 .5-.3M72 209.1h-.1"/>
<path d="M72 208.9l.1 .1M72 209.7h.1M72 209.6l.1 .1M72 208.9h.1M72 209.7l.1 .1M72 208.9l-.1 .1M72 209.7l.1 .2M72 208.7h.1M72.1 208.7l-.1 .2M72.1 208.9v.1M72.1 209.7v.1M72.1 208.9l-.1 .2"/>
<path d="M72.1 209.8v.1M72.1 209.9v.1M72.1 208.7h-.1M72.1 208.7h.1M72.1 209.9h.1M72.1 210l.2 .1M72.1 208.7l.2 .1M72.1 208.7v.2M72.1 209h.2M72.2 209.4h.1M72.2 209h.1M72.2 209l-.3 .1"/>
<path d="M72.2 209.4l.1 .5M72.3 208.8l-.1 .2M72.3 209.1v.1M72.3 209v.1M72.3 209.1h.1M72.3 209.9h.1M72.3 209.8h.1M72.3 209.9h-.2M72.3 208.8v.1M72.3 208.8h.1M72.3 210v.1M72.3 208.9h.1"/>
<path d="M72.3 209.9l.1 .2M72.3 209.1l.1 .2M72.3 209.8v.1M72.3 208.9v.2M72.3 209.2l.1 .1M72.3 210.1h.1M72.3 209.3h.1M72.4 209.8l-.1 .1M72.4 209.3l.1 .2M72.4 209.3l.1 .1M72.5 209.5h.1M72.5 209.7h.1"/>
<path d="M72.5 209.7l-.2 .1M72.5 209.6h.2M72.5 209.4v.1M72.5 209.6l-.2 .1M72.5 209.4h.1M72.5 209.8h-.2M72.5 209.8h.1M72.5 209.5v.1M72.5 209.7v.1M72.5 209.6h.1M72.5 209.5h.2M72.5 209.8l.2 .1"/>
<path d="M72.6 209.7l.1 .1M72.7 209.6h.1M72.7 207.2l-.6 .4M72.7 209.8v.1M72.7 209.8h.1M72.8 209.6l-.1 .2M72.8 209.8l-.1 .1M72.8 209.6v.2M74.6 200.3v2.4M78.9 207.6l.1 3.9M80.4 208.2l28.6 16.5M152.7 204.1l-35.6 20.5"/>
<path d="M170.4 201l-51.2 29.6M203.8 214.9l-4.2 2.5-1.1 1.6-.3 1.1v16l2.9 1.6v1.2M205.7 212.6l-6.7 3.9-.9 .7-.7 1.1-.2 1.2v16l.2 .7 .6 .9M215.8 209.1l23 13.3M215.8 209.1a7.4 7.4 0 0 0-7.9 1.7 19.4 19.4 0 0 0-7.3 16.3 5.7 5.7 0 0 0 2.5 4.1M215.9 206.7l-3.2 1.8M215.9 206.7l1-.3 1.3 .8M216.9 209.7a7.4 7.4 0 0 0-8 1.8 19.4 19.4 0 0 0-7.3 16.3 5.7 5.7 0 0 0 2.5 4 5.7 5.7 0 0 1-2.9-2.6 13.8 13.8 0 0 1 1.4-12.3 15.2 15.2 0 0 1 10.1-8.4 5.7 5.7 0 0 1 4.2 1.2M217 207.3l-2.4 1.3M217 207.3a1.08 1.08 0 0 1 1.3-.2 1.08 1.08 0 0 1 .5 1.2v2.5M251 205v1.7l2.2-1.3M253.2 203.8v1.6l4.3 1.6"/>
<path d="M253.7 207.1l.1 .6M253.8 207.2l1.2 .6M253.8 207.2h.1M255 208.4l1.7 .9 1.3 .1M255.2 206.3l-1.4 .6v.3M255.2 206.2l.1 .2M255.2 201.9a3.6 3.6 0 0 1 5.6 .7 2.44 2.44 0 0 1-3 2.7 2.42 2.42 0 0 1-2.9-3zM255.6 206.6l-.2-.3-1.5 .9M255.8 208.1l.2 .3 .3-.1M255.9 206.8l-.1-.3-1.5 .9M256.3 207l-.2-.3-1.4 .9M256.4 202.5l.6 .3"/>
<path d="M256.7 207.2l-.2-.3-1.5 .9M256.9 202l.1 .8M257 201.2l.2 1.5M257 201.8l.1 .9M257 201.8l-.6-.3 .6-.3 .5 .1v1.1M257 201.8l-.6 .7M257.1 207.3l-.2-.2-1.7 1-.2-.3M257.5 201.3h.3M257.7 207.4l-.3-.2-1.8 1-.2-.2M257.8 201.3v1l.9 .5M257.8 201.3a1.27 1.27 0 0 1 1.5 .2l-.6 .3M257.9 202.3l-.9 .5"/>
<path d="M258 205.2v1.5l-.5 .3M258.1 209.3h-.1M258.1 201.3l.1 1.1M258.5 207.4l-.4-.2-1.8 1.1M258.6 201.8l-.1 .9M258.6 201.8l.7 .7-.6 .3M258.7 201.2l-.2 1.5M258.8 202l-.1 .8M259.2 207l-2.7 1.5-.2-.3M259.3 208.7l-1 .5M259.3 205v.6M259.3 205.3l-.2 .7-1.1 .4"/>
<path d="M259.4 205l.8 .4M260.2 205.4l.3 .2v.7M260.8 203.7v1.3l-.6 .4v-.9M260.8 204.7v.1M260.8 204.9l.2-.2 .2 .3M261.5 205.2l-.1-.3-1 .6M261.9 205.4l-.2-.3-1.2 .8M261.9 205.4l-1.5 .9M261.9 205.4v.7l-1 1.6-2.8 1.7M105.5 232.7l40.3 23.3-.2 .3-40.3-23.3zM107.1 226.1l42.4 24.5v4.9l-38.5-22.3M107.5 231.2l-.4-.2v-4.9l2.1-1.3 42.4 24.5v4.9l-2.1 1.3"/>
<path d="M107.9 232.1l-.6-.4-1.8 1M108.2 232.4a3.1 3.1 0 0 1-.5-3.8 2.5 2.5 0 0 1 3.1 1.8l.4 1.7a1.32 1.32 0 0 1-1 1.5M108.5 228.1l-.3-.2v.3M108.5 228.1l-.7 .4M108.5 228.1a2.53 2.53 0 0 1 2.9 1.6 2.36 2.36 0 0 1-.8 3.8M110.5 233.5l37.1 21.5-1.8 1M111.4 229.8l37.1 21.4v2.4l-36.7-21.1M112.7 230.5l-.8 .5M113.9 223.1a4.9 4.9 0 0 1 4.5 4.5M114.5 224.5l.3 .3M114.8 224.7a4.8 4.8 0 0 1 2.1 4.6M197.2 234.9l-6.7 3.8v3.3l4.2 2.4"/>
<path d="M200.5 222.9l-.5 1.1v4.1l.3 .6 .6-.1M200.5 227.3l-.5 .6M201.1 238.9l1.8 1M202.9 238.7l1.8-1-1.8-1-1.8 2.2 1.8 1M202.9 239.9v-1.2l5.3 3.1v1.2M203.1 231.2l22.9 13.3M204.9 232.2l-6.7 3.9M207.3 234.3l-.7 .2-5.5 3.2M208.4 235.5l-3.7 2.2M208.4 235.5l.3-.2a1.08 1.08 0 0 0-.6-1 1.08 1.08 0 0 0-1.2 .1l-4 2.3M208.7 235v.1M213.6 238.6l-5.4 3.2"/>
<path d="M213.7 238.6l-3.7 2.2M213.7 238.6l1.4-.1a.65 .65 0 0 1 .6 .9l-4 2.4M214.3 238.4l-.7 .2M215.8 239.1v.1M226.5 237.7l.8-.2a1.16 1.16 0 0 1-1 1.7l-.2-.5zM227.1 237.4a1.36 1.36 0 0 1-1 1.6M232.4 230a4.2 4.2 0 0 1 4.5-1.4 4.2 4.2 0 0 1 3.1 3.5 9.3 9.3 0 0 1-5.9 8.9l-.9 .1a4.3 4.3 0 0 1-3.7-5.9l1.1-2.8zM234.8 233.7a1.52 1.52 0 0 1 1.3-.9 1.52 1.52 0 0 1 1.4 .8 3.7 3.7 0 0 1-2.9 4.2 1.66 1.66 0 0 1-.7-2.5zM235.6 233a1.94 1.94 0 0 1 1.2 1.7 1.94 1.94 0 0 1-1 1.8 1.48 1.48 0 0 1-2.1 0M238.8 222.4a5.8 5.8 0 0 1 3.1 3 14.9 14.9 0 0 1-2.2 13 13.8 13.8 0 0 1-9.9 7.3 5.6 5.6 0 0 1-3.8-1.2M238.8 222.4a7.4 7.4 0 0 0-8 1.7 19.4 19.4 0 0 0-7.3 16.3 5.7 5.7 0 0 0 2.5 4.1M240.6 229.6l.8-.3a1.16 1.16 0 0 1-1 1.7l-.2-.4z"/>
<path d="M241.1 230.1l.1-.8a1.37 1.37 0 0 1-.9 1.6M145.6 256.5l8.2 4.7 2.2-1.3 4 1.6h.3M147.6 255v.4l-2 1.1v-.2M149.5 250.6l2.1-1.3 11.3 6.6-2.1 1.2M156 259.9v1.6l4.3 1.6M159 257.4a2.01 2.01 0 0 0-1.4 2.3 2.01 2.01 0 0 0 2.2 1.6 3 3 0 0 0 3.8-1.8 1.88 1.88 0 0 0-1.4-2.1M159 257.4l1.6-.3 1.6 .3M159.7 258.1l-.5 .5 .6 .4 .8-.6M159.8 257.3l.2 1.5M159.8 257.3l.5 .1M159.8 257.3l-.6 .4 .6 .2M159.8 257.9l.1 1"/>
<path d="M159.8 257.9v1.1M160.3 257.4v1.2M160.3 257.4l.3 .1M160.6 258.4l.9 .6M160.6 257.5v.9M160.9 257.4l-.3 .1M160.9 257.4l.1 1.2M161.3 258.8l.2-1.5 .6 .4-.7 .2 .1 1.1M161.4 257.9l-.1 1M161.5 257.3l-.6 .1M161.5 258.1l.6 .5-.6 .4M162.9 255.9v1.6l-.2 .1"/>
<path d="M163.6 259.9v1.3l-.6 .4v-.9M190.5 240.4l5.7 3.2M193.4 248.6v-.5l2.5 1.5M193.4 248.6l1.3 2M193.5 247.8v.4M193.8 246.3l.1 1.7M193.8 247.6l-.2 .3M194.2 245.9l-.4 .4 .6 .4M194.4 246.6v1.7l-.9-.5M194.7 248.1l.6 .3M194.7 250.6h.1M195.1 247.9l.2 .1"/>
<path d="M195.3 248.8l.2 .5M195.4 247.7h.1M195.5 247.6l-.2 1.2M195.6 243.8a2.02 2.02 0 0 0-1.4 2.3 2.02 2.02 0 0 0 2.2 1.6 3.2 3.2 0 0 0 3.8-1.6 1.91 1.91 0 0 0-1.4-2.3M195.6 243.8l1.6-.3 1.6 .3M195.7 247.6l-1.3 .7 .9 .5M195.7 247.6v.5M195.7 247.8a.87 .87 0 0 0 .9 1.1M195.8 251.2l.9 .5M196.3 244.6l-.5 .5 .6 .3M196.3 244.6v.8M196.4 243.7l.2 1.5"/>
<path d="M196.4 243.7l.5 .1M196.4 243.7l-.6 .4 .6 .3M196.4 244.4l.1 .9M196.4 244.4l-.1 .2M196.8 247.8l-.2 .1M196.9 243.9l-.1 1.1M196.9 243.9h.3v.9M196.9 244.9l-.5 .5M197 250.2l1.8 1.1M197.1 248.2l-.5-.3v1.7l.5 .2M197.1 249.8l4.3-1.6v-1.6l6.1 3.6M197.2 244.8l.3 .1"/>
<path d="M197.2 244.8l-.3 .1M197.2 243.9a1.28 1.28 0 0 1 1.5 .2l-.7 .3M197.3 250.4l.2-.3 1.5 .8M197.5 244.9l.5 .5M197.5 243.9l.1 1.1M197.7 250.2l.2-.3 1.4 .8M198 244.4l-.1 .9M198 244.4l.1 .2M198 243.7l-.1 1.5M198 250l.2-.3 1.5 .8M198.1 244.6v.8M198.1 244.6l.6 .5-.6 .3"/>
<path d="M198.5 249.6l-.1 .2M198.7 249.6l.2-.3 1.5 .8-.2 .3-1.7-.8M198.9 251.2h-.1M199 249.2v.1M199.3 249.1l1.3 .8-.1 .3-.1-.1M199.7 248.9l1.2 .7-.3 .3M200 248.8l.9 .5 .1 .3M200 250.3l-.1 .3-.2-.1-.9 .7M200.9 249.6h.1M201 249.6h.1M201 250l-.7 .8-2.6 1.5-2.9-1.7M201 249.5v.4"/>
<path d="M201.4 246.6l-4.3 1.6M201.4 248.2l6.1 3.6v-1.6h2.8M208.2 243l1.8 1M209.9 244v-1.2l1.8-1-1.7-1-1.8 2.2 1.8 1M210 244h.1M210.3 250.2v1.6h-2.8M220.4 241.2a10.2 10.2 0 0 1-7.1 2.5l-1.8-.2-1.6-.7M223.1 242.8l-12.8 7.4M224.5 243.6l-14.2 8.2M153.8 261.2v1.6l2.2-1.3M156.5 263.2l.1 .6M156.6 263.4h-.1"/>
<path d="M156.6 263.1v.3M157.8 264.5l1.7 .9 1.4 .1M157.9 262.3l-1.3 .8M158 262.3v.2M158.4 262.7l-.2-.2-1.5 .8M158.6 264.3l.2 .2 .3-.1M158.7 263l-.2-.4-1.4 .9M159.1 263.2l-.2-.3-1.5 .8M159.1 264.4l.2 .2M159.4 264.6h-.1M159.5 263.4l-.2-.3-1.7 .9-.2-.3-.2 .1-.6-.4M159.9 263.5l-.2-.3-1.7 1-.2-.3"/>
<path d="M160.5 261.4l-.2 .1M160.5 263.6l-.3-.3-1.8 1.1-.2-.3M160.8 261.4v1.4l-.5 .3M161.3 263.5l-.4-.1-1.8 1M162 263.1l-2.6 1.5M162 264.8l-.9 .5M162.1 261.1v.6M162.1 261.4l-.2 .8-1.1 .4M162.2 261.1l.8 .5M163 261.5l.2 .9M163.6 260.8v.1M163.6 261l.2-.2 .2 .4"/>
<path d="M163.7 263.8l-2.9 1.7M163.7 263.8h.1M164.3 261.4l-.2-.3-.9 .5M164.7 261.5l-.2-.3-1.3 .8M164.7 261.5l-1.5 .9M164.7 261.5v.7l-1 1.6"/>
</g>
<g fill="#000">
<circle cx="168" cy="80.2" r=".25"/>
<circle cx="168.1" cy="81.2" r=".25"/>
<circle cx="168.3" cy="80.8" r=".25"/>
<circle cx="187.7" cy="126.3" r=".25"/>
<circle cx="188.2" cy="126.4" r=".25"/>
<circle cx="188.4" cy="127.4" r=".25"/>
<circle cx="188.6" cy="127" r=".25"/>
<circle cx="168.9" cy="152.8" r=".25"/>
<circle cx="169.4" cy="152.9" r=".25"/>
<circle cx="169.5" cy="153.9" r=".25"/>
<circle cx="169.7" cy="153.5" r=".25"/>
<circle cx="92" cy="181.7" r=".25"/>
<circle cx="92" cy="182.1" r=".25"/>
<circle cx="92.1" cy="182.8" r=".25"/>
<circle cx="92.3" cy="182.3" r=".25"/>
<circle cx="71.7" cy="209" r=".25"/>
<circle cx="72.2" cy="209" r=".25"/>
<circle cx="72.3" cy="210" r=".25"/>
<circle cx="72.5" cy="209.6" r=".25"/>
<circle cx="202.9" cy="239.9" r=".25"/>
<circle cx="210" cy="244" r=".25"/>
</g>
<!-- layer: BORDER -->
<g fill="none" stroke="#000" stroke-width=".3">
<path d="M20 10.1h390v276.9h-390zM65 5.1v5M115 5.1v5M165 5.1v5M215 5.1v10M265 5.1v5M315 5.1v5M365 5.1v5M15 52.9h5M410 52.9h5M15 100.7h5M410 100.7h5"/>
<path d="M15 148.6h10M405 148.6h10M15 196.4h5M410 196.4h5M15 244.2h5M410 244.2h5M65 287v5M115 287v5M165 287v5M215 282.1v9.9M265 287v5M315 287v5"/>
<path d="M365 287v5"/>
</g>
<!-- layer: Parts Lists -->
<g fill="none" stroke="#000" stroke-width=".3">
<path d="M280 91.5h120v118h-120zM280 99h120M295 99v110.5M310 99v110.5M355 99v110.5M280 106.5h120M280 114h120M280 121.5h120M280 129.1h120M280 136.6h120M280 144.2h120M280 151.7h120"/>
<path d="M280 159.3h120M280 166.8h120M280 174.4h120M280 186.8h120M280 194.4h120M280 201.9h120"/>
</g>
<!-- layer: TITLEBLOCK -->
<path d="M291 240h119v47h-119zM291 250h119M315 240v10M349 240v47M291.1 275.9h58M291.1 262.9h58M349 260h61" fill="none" stroke="#000" stroke-width=".36"/>
<g font-size="14">
<text x="68.4" y="28.3">Automated Scissor Lift for</text>
<text x="73.9" y="45.1">SCUTTLE Robot Frame</text>
</g>
<g font-size="7">
<text x="350" y="270.5">Scissor Lift</text>
<text x="350" y="278">Mech. Drawings</text>
</g>
<g font-size="4.9">
<text x="329.6" y="97">Parts List</text>
<text x="282.6" y="104.5">Item</text>
<text x="298.6" y="104">Qty</text>
<text x="318.4" y="104.5">Part Number</text>
<text x="371.5" y="104.5">Mass</text>
<text x="286.3" y="111.4">1</text>
<text x="301.3" y="111.4">1</text>
<text x="311.1" y="111.5">BaseR</text>
<text x="356.3" y="111.5">356.96 g</text>
<text x="286.2" y="118.9">2</text>
<text x="301.3" y="118.9">1</text>
<text x="311.1" y="119">BaseL</text>
<text x="356.3" y="119">356.961 g</text>
<text x="286.1" y="126.5">3</text>
<text x="301.1" y="126.5">3</text>
<text x="311.2" y="126.6">Connector</text>
<text x="355.9" y="126.6">111.935 g</text>
<text x="286.2" y="134">4</text>
<text x="301.3" y="134">1</text>
<text x="311.1" y="134.1">Motor Bracket</text>
<text x="355.9" y="134.1">194.591 g</text>
<text x="286.1" y="141.5">5</text>
<text x="301.2" y="141.5">4</text>
<text x="311.2" y="141.7">Slider</text>
<text x="356.3" y="141.7">2.809 g</text>
<text x="286.1" y="149.1">6</text>
<text x="301.3" y="149.1">1</text>
<text x="311.3" y="149.2">TopL</text>
<text x="356.3" y="149.2">381.453 g</text>
<text x="286.1" y="156.6">7</text>
<text x="301.3" y="156.6">1</text>
<text x="311.3" y="156.7">TopR</text>
<text x="356.3" y="156.7">381.453 g</text>
<text x="286.1" y="164.2">8</text>
<text x="301.2" y="164.2">4</text>
<text x="311.1" y="164.3">Linkage</text>
<text x="356.2" y="164.3">79.553 g</text>
<text x="286.1" y="171.7">9</text>
<text x="301.3" y="171.7">1</text>
<text x="311.1" y="171.8">Rotor Attachment</text>
<text x="355.9" y="171.8">111.746 g</text>
<text x="284.6" y="179.3">10</text>
<text x="301.3" y="179.3">1</text>
<text x="311.1" y="179.4">DC_Motor_XD-342</text>
<text x="356.2" y="179.4">79.138 g</text>
<text x="311.3" y="185.3">0</text>
<text x="284.9" y="191.7">11</text>
<text x="301.3" y="191.7">1</text>
<text x="311.5" y="191.8">Actuator</text>
<text x="355.9" y="191.8">143.963 g</text>
<text x="284.6" y="199.3">12</text>
<text x="301.3" y="199.3">1</text>
<text x="311.1" y="199.4">Motor Mount</text>
<text x="356.3" y="199.4">92.15 g</text>
<text x="284.6" y="206.8">13</text>
<text x="301.2" y="206.8">2</text>
<text x="311.2" y="207">Coupling</text>
<text x="356.3" y="206.9">2.819 g</text>
<text x="292" y="248.5">MXET</text>
<text x="350" y="248.5">Heath Marchese 11/15/2024</text>
<text x="292" y="259.5">± 0.1</text>
<text x="350" y="258.5">1:2</text>
<text x="292" y="272.5">mm</text>
<text x="292" y="284.5">1/5</text>
</g>
<g font-size="3.5">
<text x="39" y="8.8">1</text>
<text x="89" y="8.8">2</text>
<text x="139" y="8.8">3</text>
<text x="189" y="8.8">4</text>
<text x="239" y="8.8">5</text>
<text x="289" y="8.8">6</text>
<text x="339" y="8.8">7</text>
<text x="389" y="8.8">8</text>
<text x="16.3" y="30.2">A</text>
<text x="411.3" y="30.2">A</text>
<text x="16.3" y="78">B</text>
<text x="411.3" y="78">B</text>
<text x="16.2" y="125.9">C</text>
<text x="411.2" y="125.9">C</text>
<text x="16.2" y="173.7">D</text>
<text x="411.2" y="173.7">D</text>
<text x="16.3" y="221.6">E</text>
<text x="411.3" y="221.6">E</text>
<text x="16.4" y="269.4">F</text>
<text x="411.4" y="269.4">F</text>
<text x="39" y="290.8">1</text>
<text x="89" y="290.8">2</text>
<text x="139" y="290.8">3</text>
<text x="189" y="290.8">4</text>
<text x="239" y="290.8">5</text>
<text x="289" y="290.8">6</text>
<text x="339" y="290.8">7</text>
<text x="389" y="290.8">8</text>
</g>
<g font-size="2.5">
<text x="292" y="242.8">Dept.</text>
<text x="316" y="242.8">Technical reference</text>
<text x="350" y="242.8">Created by</text>
<text x="292" y="252.8">Tolerance</text>
<text x="350" y="252.8">Scale</text>
<text x="350" y="262.8">Title</text>
<text x="292" y="265.8">Units</text>
<text x="292" y="278.4">Sheet</text>
</g>
</svg>
